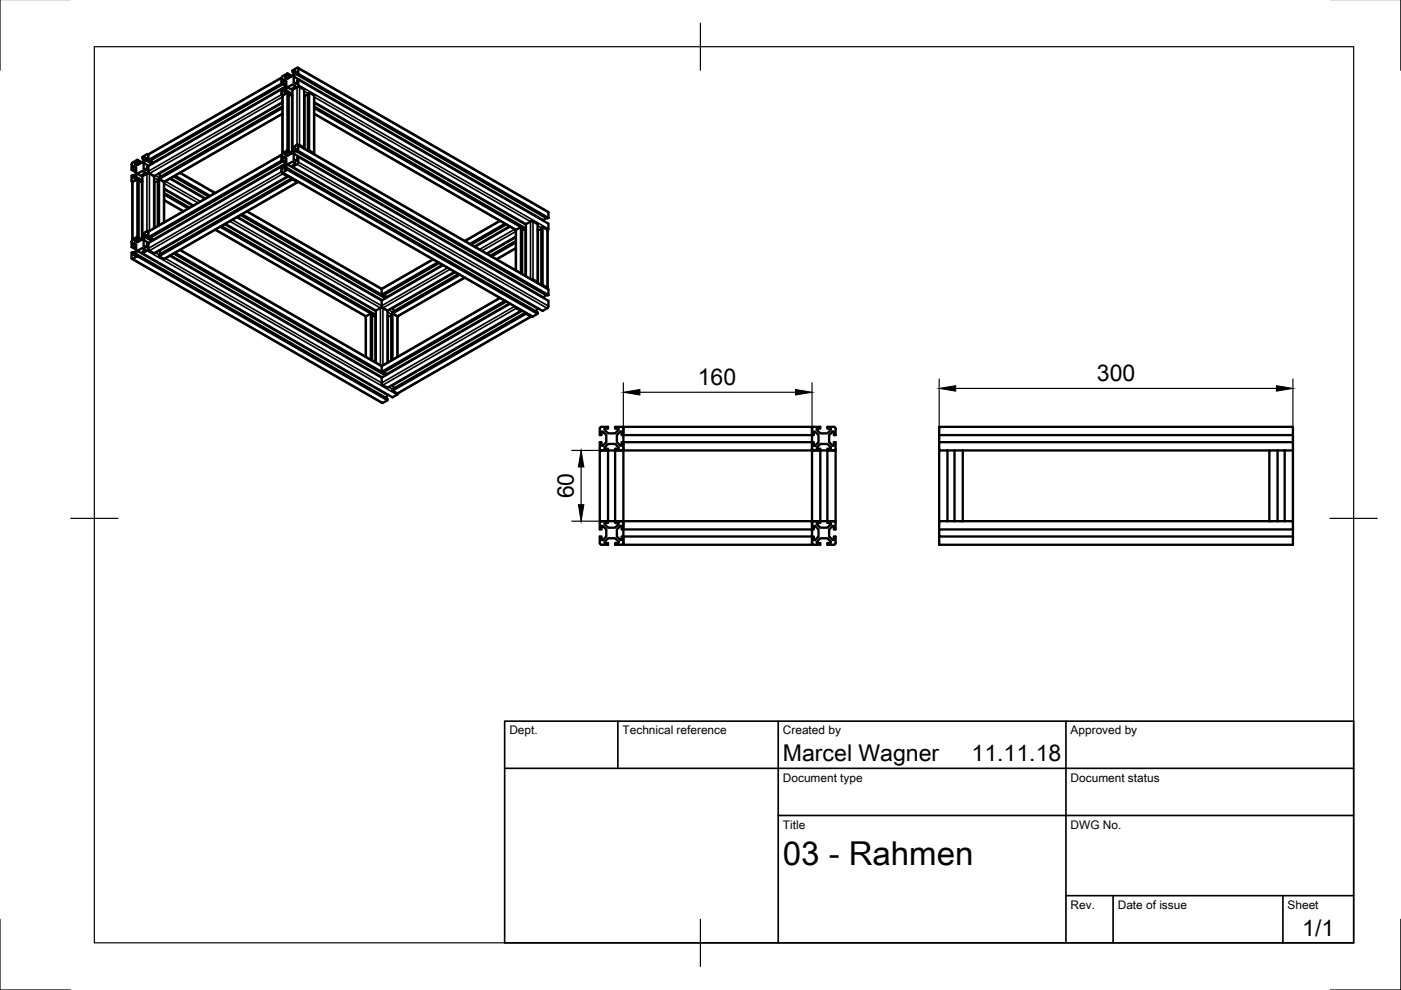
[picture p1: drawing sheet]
<svg xmlns="http://www.w3.org/2000/svg" width="297mm" height="210mm" viewBox="0 0 297 210" stroke-linecap="round" stroke-linejoin="round" font-family="sans-serif">
<!-- layer: Visible -->
<g fill="none" stroke="#000" stroke-width=".5">
<path d="M59.7 18.9l.3-.1 .3 .2M59.7 18.9v1.1M59.7 18.9l-28.3 16.3M59.7 16.4l-28.2 16.3-.1 .2M60 16.9v.6l.7 .4M60 17.5l-.3 .2 1 .6-28.3 16.2-.4-.6M60.4 19.4v.2l.5-.3 1.1 .6M60.4 16.2v.2l.5 .3M60.7 17.3l-.7-.4 .1-.1 .6 .3v1.3l-.7 1v-.6M60.9 18.5l-.5 .9 .2 .1M60.9 15.9l-.5 .3 .7 .4M60.9 15.6l-1.1 .6-.1 1.5"/>
<path d="M60.9 19.6l.3 .2v12.3l-.3-.2zM60.9 19.3v.3M60.9 19.6l1 .6h-.7M60.9 19.6l-.9 .6M61.9 16.1l-1-.5v.3l.8 .4M62 19.1l-1.1-.6 1.1-.6 .5 .3v.2l-.5 .3v12.9M62 15.2v-.3l1.1-.6 .1 .2v1.2M62.3 16.2v1.2l.5 .4M62.3 17.4l.5 .4 .2-.1v-.7l.2-.1 53.1 30.5v1.1l-.2 .4M62.4 15.5l-.4-.3 .5-.3-.5 1.2-1.1 .6-.5-.3M62.8 15.3l.2-.1v.6M63 15.4l-.2-.1-.5 .9 53 30.6 .4-.7"/>
<path d="M63 15.8l.2-.1 53.1 30.5-.3 .2zM63 18.5l-1 .5M63 18.5h.5l1 .5v12.3l-.2 .1M63.2 14.4l53 30.5 .1 1.3M63.2 16.9v1.1l-.2 .5M65.5 19.6l1.1 .8v12.2M28 38.5l.1 .1M28.2 35.3v.6l.7 .4M28.2 35.9l-.3 .1 1 .6M28.2 38.5l-.2 .2v12.2M28.5 37.3l-.3-.2-.3 .1v1.2l.3 .1M28.6 37.8v.2l.5-.3 1.1 .6"/>
<path d="M28.6 34.5v.2l.5 .3M28.9 35.7l-.7-.4 .1-.1 .6 .3v1.2l-.7 1v-.6M29.1 36.8l-.5 1 .2 .1M29.1 34.2l-.5 .3 .7 .4M29.1 33.9l-1.2 .8v1.3M29.1 38l.3 .1v12.3l-.3-.2zM29.1 37.7v.3M29.1 38l1 .5h-.7M29.1 38l-.9 .5M30.1 34.4l-1-.5v.3l.7 .4M30.2 37.5l-1.1-.7 1.1-.6 .5 .3v.2l-.5 .3v12.9M30.2 38.5l-.1 12.3"/>
<path d="M30.5 34.5v1.3l.5 .3M30.5 33.8l-.3-.2 .5-.3-.5 1.1-1.1 .6-.5-.3M31 33.6l-.5 .9 1 .7M31 33.6l.2-.1v.6M31 33.6l.2 .1M31.2 36.8h.5M31.2 36.8l-1 .6M31.3 32.7h.1M31.4 35.2l-.2 .2v.6l-.2 .1-.5-.3M31.4 34l-.2 .1 1 .6M31.4 34l28.3-16.3 .3 .1-28.3 16.3zM31.4 32.9v1.1"/>
<path d="M31.4 35.2v1.1M31.4 34l1 .6M31.4 36.3l.3 .5M31.4 32.9l-.2-.2-1 .6v.3M31.4 36.3l-.2 .5M31.7 36.8l1 .6M32.7 37.4v11M32.7 38.5h.1M33.5 38.5h-.8v9.8M33.7 36.8l.4 .7M33.7 38l1 .5M34.7 38.5l.1 .2v8.4"/>
<path d="M36 37.9l7.5 4.2M36.1 37.8l7.5 4.3M36.8 37.4l7.5 4.3M37.1 37.3l7.4 4.2M38.2 36.6l7.4 4.3M59.7 35.3l.3-.2 .3 .2M59.7 35.3v1.1M59.7 35.3l-28.3 16.3M59.7 20l.3 .2M59.7 36.4l.3 .5 .9 .5M59.7 20l.2 .4M59.7 32.8l-28.2 16.2-.1 .2"/>
<path d="M59.8 36.6l53 30.5 1.2-.6M59.8 20.2l.1 .1M59.9 21.8l-26.3 15M59.9 22.6l-26.2 15.1v.3l26.2-15.1M59.9 24.2l-25 14.3h-.2M59.9 21.7l-27.2 15.7M60 20.2l-.1 .2v12.2M60 32.5h.1M60 33.3v.6l.7 .4M60 33.9l-.3 .1 1 .6-28.3 16.3-.4-.6M60 32.5l-.3 .4v1.1M60.4 32.5v.2l.5 .3"/>
<path d="M60.7 33.7l-.7-.4 .1-.1 .6 .3v1.2l-.7 1v-.6M60.9 34.9l-.5 .9 .2 .1M60.9 35.7v.3l53.1 30.5v-.3l-53.1-30.5-.5 .3v-.2M60.9 32.2l-.5 .3 .7 .4M60.9 36l-.9 .5-.3-.1M60.9 37.2v.2l-28.2 16.3-1-.6-.3-.4M60.9 31.9l-.9 .6M61.2 37.4l-27.6 15.7M61.9 37.8l-28.2 16.2v.3l28.3-16.3v-.2M61.9 32.5l-1-.6v.3l.8 .4M62 38l1 .6 .2-.1M62 20.1l-.1 12.4"/>
<path d="M62 32.4l-.1 .1M62.3 32.6v1.2l.5 .3M62.3 33.8l.5 .3 .2-.1v-.6l.2-.2 53.1 30.6-.1 1.3-1.2 .8-53-30.5v-.3l.5-.3v-.2l-.5-.3-1.1 .6 53.2 30.5M62.4 31.8l-.4-.2 .5-.3-.5 1.1-1.1 .6-.5-.3M62.8 31.7l.2-.2v.7M63 31.8l-.2-.1-.5 .9 53 30.5 .4-.6M63 32.2l.2-.2 53.1 30.5-.3 .2zM63 30.7l-1 .6M63 30.7l.2 .2v1.1M63 30.7h.5l1 .6M63.2 30.7l53 30.6 .1 1.2M63.2 38.6l-28.3 16.3-1.2-.6"/>
<path d="M63.2 33.2l-.1 1.5-1.1 .7M64.5 20.1l.1 .1M65.3 20.2h-.7v11.3M65.3 31.9v-12.1l.2-.2v12.3l-.1 .1M65.5 31.9l1 .6 .1 .2M66.6 21.8l44.9 25.8M66.6 22.6l44.9 25.8M66.6 22.9l44.8 25.8h-.7M66.6 21.7l44.9 25.8M66.6 24.2l42.8 24.6M28 54.9l53 30.5 1.2-.5M28.2 51.6v.6l.7 .4"/>
<path d="M28.2 52.2l-.3 .2 1 .5M28.2 50.8l-.3 .4v1.2M28.2 50.8h.1M28.5 53.6l-.3-.2-.3 .2v1.3h.3l.9-.6M28.6 50.8v.2l.5 .3M28.9 52l-.7-.4 .1-.1 .6 .3v1.2l-.7 1.1v-.7M29.1 53.2l-.5 .9 .2 .1M29.1 54v.3l53.1 30.6v-.4l-53.1-30.5-.5 .3v-.2M29.1 50.5l-.5 .3 .7 .4M29.1 50.2l-.9 .6M30.1 50.8l-1-.6v.3l.7 .4M30.2 50.7l-.1 .1"/>
<path d="M30.5 50.9v1.2l.5 .3M30.5 50.1l-.3-.2 .5-.3-.5 1.1-1.1 .7-.5-.4M31 50l-.5 .9 1 .6M31 50l.2-.1v.6M31 50l.2 .1M31.2 49.1l-1 .5M31.3 49l.1 .1M31.4 51.6l-.2 .1v.6l-.2 .1-.5-.3M31.4 50.3l-.2 .2 1 .6M31.4 50.3l28.3-16.3 .3 .2-28.3 16.3zM31.4 50.3l1 .7M31.4 49.2v1.1"/>
<path d="M31.4 51.6v1.1M31.4 52.7l-.2 .4-1 .6M31.6 49l-.4 .1 .2 .1M33.7 47.8v-9.8l-.2 .1v9.8M33.7 53.2l.4 .6M34.8 40.1l6.1 3.5M34.8 40.9l5.4 3.1M34.8 41.2l5.1 3M34.8 40l6.2 3.6M34.8 42.5l4 2.3M36 54.2l44.9 25.9M36.1 54.2l44.9 25.8"/>
<path d="M36.8 53.8l44.9 25.8M37.1 53.6l44.8 25.9M38.2 53l42.7 24.6M45.6 48.7l32 18.4M46.7 48.1l32.9 18.9h-.7M47 47.9l32.7 18.9M47.7 47.5l32 18.5M47.8 47.5l31.9 18.4M50.2 46l30.7 17.7M50.3 46l30.7 17.7M51 45.6l30.7 17.7M51.3 45.4l30.6 17.8"/>
<path d="M52.4 44.8l28.5 16.4M91.8 55l-10.8 6.2-.1 1.3M92.9 55.6l-12 6.9M93.1 55.8l-11.9 6.8-.3-.1M93.8 56.2l-11.9 6.8-.4-.6M93.9 56.2l-13 7.5M96.4 57.7l-14.2 8.2M96.5 57.7l-13.4 7.6M97.2 58.1l-14 8.1v.3M97.5 58.3l-14.3 8.2M98.5 58.9l-14.1 8.1h-.2M106 46.8l-7.5 4.3"/>
<path d="M107.1 47.4l-7.5 4.3M107.3 47.6l-7.4 4.3M108 48l-7.4 4.3M108.1 48.1l-7.4 4.2M109.2 48.7l.2 .2M109.4 50.3l-6.1 3.5M109.4 51.1l-5.4 3.1M109.4 51.4l-5.2 3M109.4 50.2l-6.2 3.6M109.4 52.7l-4.1 2.3M110.4 57.9v-9.8l.3 .2v9.8M110.4 48.1l-1 .8v8.4"/>
<path d="M111.5 47.5l1.1-.6 1.4 .6v12.3l-.2 .1M111.5 48.7l-.1 9.8M111.5 47.5v11M112.6 59.2h.4l1 .6M114 48.7h.1M114.8 48.7h-.7v11.3M115 48.1l1.1 .8v12.2M115.3 46.8v.1M78.6 76.3v-9.8l.3 .1v9.8M78.6 66.5l-1.1 .7v8.4M79.7 67l-.1 9.8M79.7 65.9v11"/>
<path d="M80.8 77.5h.3M80.9 63.7v1.1l.3 .5M81.2 65.3l1 .6M81.2 65.3h-.5l-1 .6M82.2 65.9v11M82.2 67h.1M83 67h-.8v9.8M83.2 76.3v-9.8l-.2 .1v9.8M83.2 65.3l.4 .7M83.2 66.5l1 .5M84.2 67l.1 .2v8.4M84.4 67l-.1 .2"/>
<path d="M106 63.2l-25 14.3-.1 1.3M107.1 63.8l-26.2 15 .3 .2 26.1-15.1M108 64.3l-26.1 15.1-.4-.6M108.1 64.4l-27.2 15.7M109.2 65l.3 .4 .9 .5M110.4 65.7v.2l-28.2 16.3-1.1-.7-.2-1.4M110.7 65.9l-27.6 15.7M111.4 66.3l-28.2 16.2v.3l28.3-16.3v-.1M111.5 66.5l1 .6 .2-.1M112.7 67.1l-28.3 16.3-1.2-.6M114 65.4l-.4 .6M114.8 60.4v-12.1l.2-.2v12.3l-.1 .1"/>
<path d="M115 60.4l1 .6 .1 .2M115.3 63.1v.1M82.2 83.7l-.4 .6M83.2 81.7l.4 .6M84.4 83.4l-.2 .3-1 .5-53-30.5v-.3l.5-.3v-.2l-.5-.3-1.1 .6 53.1 30.5M127.5 95.5h1.4v-.4h-.7v-.2l.7-.8h1.5l.8 .8v.2h-.8v.4M127.5 95.5h-.3v15h.3M128.9 95.5h1.5v15.4h.8v.2l-.8 .8h-1.5l-.7-.8v-.2h.7zM130.4 95.5h1.8v15M130.8 92.3l.7-.8h.3v.8h40.4v1.5h-40.4v.7h-.3l-.7-.7zM132.2 90.9v-.4h40v.4M132.2 95.1v.4h40v-.4"/>
<path d="M132.2 90.9v4.2M132.2 90.9l-.4-.4h-1.4v.4h.8v.2l-.8 .8h-1.5l-.7-.8v-.2h.7v-.4l-1.5 .1-.2 .3v1.4h.3v-.8h.3l.7 .8v1.5l-.7 .7h-.3v-.7h-.3v1.3l.3 .4M132.2 95.1l-.4 .4h-1.4M172.2 90.9v1.4h.3v-.8h.3l.7 .8v1.5l-.7 .7h-.3v-.7h-.3v1.3M172.2 95.1l.3 .4M172.2 90.9l.3-.4h1.4v.4h-.7v.2l.7 .8h1.5l.8-.8v-.2h-.8v-.4h1.4l.3 .2 .1 1.6h-.4v-.8h-.3l-.7 .8v1.5l.7 .7h.3v-.7h.4l-.1 1.5-.3 .2h-1.4M172.5 95.5h1.4v-.4h-.7v-.2l.7-.8h1.5l.8 .8v.2h-.8v.4M172.5 95.5h-.3v15h.3M173.9 95.5h1.5v15.4h.8v.2l-.8 .8h-1.5l-.7-.8v-.2h.7zM175.4 95.5h1.8v15h-1.8M199.1 92.3v-1.8h75v1.8M199.1 93.8v1.7"/>
<path d="M200.9 95.5h-1.8v15M200.9 95.5h1.5M200.9 95.5v15M202.4 95.5h1.7M202.4 95.5v15M204.1 95.5h65M204.1 95.5v15M270.9 95.5h-1.8v15M270.9 95.5h1.5M270.9 95.5v15M272.4 95.5h1.7M272.4 95.5v15"/>
<path d="M274.1 92.3h-75v1.5h75M274.1 93.8v1.7M274.1 92.3v1.5M274.1 95.5v15M127.5 110.5h4.3l.4 .4M127.5 110.5l-.3 .4v1.4h.3v-.8h.3l.7 .8v1.5l-.7 .7h-.3v-.7h-.3v1.3l.2 .4h1.5v-.4h-.7v-.2l.7-.8h1.5l.8 .8v.2h-.8v.4h1.4l.4-.4M130.4 110.5h1.8M130.8 112.3l.7-.8h.3v.8h40.4v1.5h-40.4v.7h-.3l-.7-.7zM132.2 110.5v.4M132.2 115.1v.4h40v-.4M132.2 110.5h40v.4M132.2 110.9v4.2"/>
<path d="M172.2 110.9v1.4h.3v-.8h.3l.7 .8v1.5l-.7 .7h-.3v-.7h-.3v1.3M172.5 110.5h4.3l.3 .2 .1 1.6h-.4v-.8h-.3l-.7 .8v1.5l.7 .7h.3v-.7h.4v1.3l-.4 .4h-1.4v-.4h.8v-.2l-.8-.8h-1.5l-.7 .8v.2h.7v.4h-1.4l-.3-.4M172.5 110.5l-.3 .4M199.1 113.8v1.7h75v-1.7M199.1 110.5v1.8M199.1 110.5h5M204.1 110.5h65M269.1 110.5h5M274.1 112.3h-75v1.5h75M274.1 110.5v1.8M274.1 112.3v1.5"/>
</g>
<!-- layer: Visible Narrow -->
<g fill="none" stroke="#000" stroke-width=".35">
<path d="M59.7 16.6l-28.3 16.3M63 18.5v12.2M63.2 14.5l53.1 30.6M63.2 18l53.1 30.5M63.5 18.5v12.2M64.5 19.3l.8 .5M28.2 38.5v12.3M31.2 36.8v12.3M32.7 37.7l.8 .4M32.9 37.2l.8 .5M34.8 38.9l7.2 4.1M35.1 38.4l7.4 4.3"/>
<path d="M38.1 36.7l7.4 4.3M59.7 32.9l-28.3 16.3M59.7 36.4l-28.3 16.3M59.7 20l-28.3 16.3M59.9 24l-25.2 14.5v8.7M59.9 20.6l-28.2 16.2v12.1M60 36.6l53 30.5M60 36.9l-28.3 16.2M60 20.2v12.3M63 34.8l53 30.6M63 38.6l-28.3 16.3M63.2 30.9l53.1 30.5"/>
<path d="M63.2 34.4l53.1 30.5M66.5 20.2v12.3M66.6 24l42.9 24.7v8.7M66.6 20.6l45.9 26.4v12.1M28.2 54.9l53 30.5M31.2 53.1l53 30.6M32.9 53.5l.8 .5M34.8 42.4l4.2 2.3M35.1 54.8l45.8 26.4 28.2-16.2M38.1 53l42.8 24.7 25.2-14.5M45.7 48.6l32 18.4v8.7M48.7 46.9l32 18.4v12.1"/>
<path d="M49.3 46.6l31.6 18.2 14-8M52.3 44.9l28.6 16.5 11-6.3M95.4 57.1l-14.2 8.2v12.1M98.4 58.8l-14.2 8.2v8.7M106.1 46.9l-7.4 4.3M109.1 48.6l-7.4 4.3M109.4 52.5l-4.2 2.4M109.4 49.1l-7.2 4.1M113 47v12.2M114 47.8l.8 .5M116 48.7v12.3M82.2 66.2l.8 .4"/>
<path d="M82.4 65.7l.8 .5M109.5 65.4l-28.3 16.2M112.5 67.1l-28.3 16.3M82.4 82.1l.8 .4"/>
</g>
<!-- layer: Border -->
<path d="M0 -.1v15M297 -.1v15M20 9.9h267v190h-267zM148.5 4.9v10M15 109.9h10M282 109.9h10M0 194.9v15h15M148.5 194.9v10M297 194.9v15h-15" fill="none" stroke="#000" stroke-width=".25"/>
<!-- layer: TitleBlock -->
<path d="M107 152.9h180v47h-180zM131 152.9v10M165 152.9v47M226 152.9v47M107 162.9h180M165 172.9h122M226 189.9h61M236 189.9v10M272 189.9v10" fill="none" stroke="#000" stroke-width=".35"/>
<!-- layer: Dimensions -->
<path d="M121.2 95.5h7.2M123.2 99v8M132.2 81.2v9.1M135.7 83.2h33M172.2 81.2v9.1M199.1 80.4v9.9M202.6 82.4h68M274.1 80.4v9.9M121.2 110.5h7.2" fill="none" stroke="#000" stroke-width=".25"/>
<path d="M123.2 95.5l.6 3.5h-1.2zM132.2 83.2l3.5-.6v1.2zM168.7 82.6l3.5 .6-3.5 .6zM199.1 82.4l3.5-.6v1.1zM270.6 81.8l3.5 .6-3.5 .5zM122.6 107h1.2l-.6 3.5z" fill="#000" stroke="#000" stroke-width=".21"/>
<text font-size="7" x="166" y="183.4">03 - Rahmen</text>
<g font-size="4.9">
<text x="147.9" y="81.6">160</text>
<text x="232.6" y="80.8">300</text>
<text x="121.7" y="105.7" transform="rotate(-90 121.7 105.7)">60</text>
<text x="166" y="161.4">Marcel Wagner</text>
<text x="206" y="161.4">11.11.18</text>
<text x="276.1" y="198.5">1/1</text>
</g>
<g font-size="2.5">
<text x="108" y="155.7">Dept.</text>
<text x="132" y="155.7">Technical reference</text>
<text x="166" y="155.7">Created by</text>
<text x="227" y="155.7">Approved by</text>
<text x="166" y="165.7">Document type</text>
<text x="227" y="165.7">Document status</text>
<text x="166" y="175.7">Title</text>
<text x="227" y="175.7">DWG No.</text>
<text x="227" y="192.7">Rev.</text>
<text x="237" y="192.7">Date of issue</text>
<text x="273" y="192.7">Sheet</text>
</g>
</svg>
